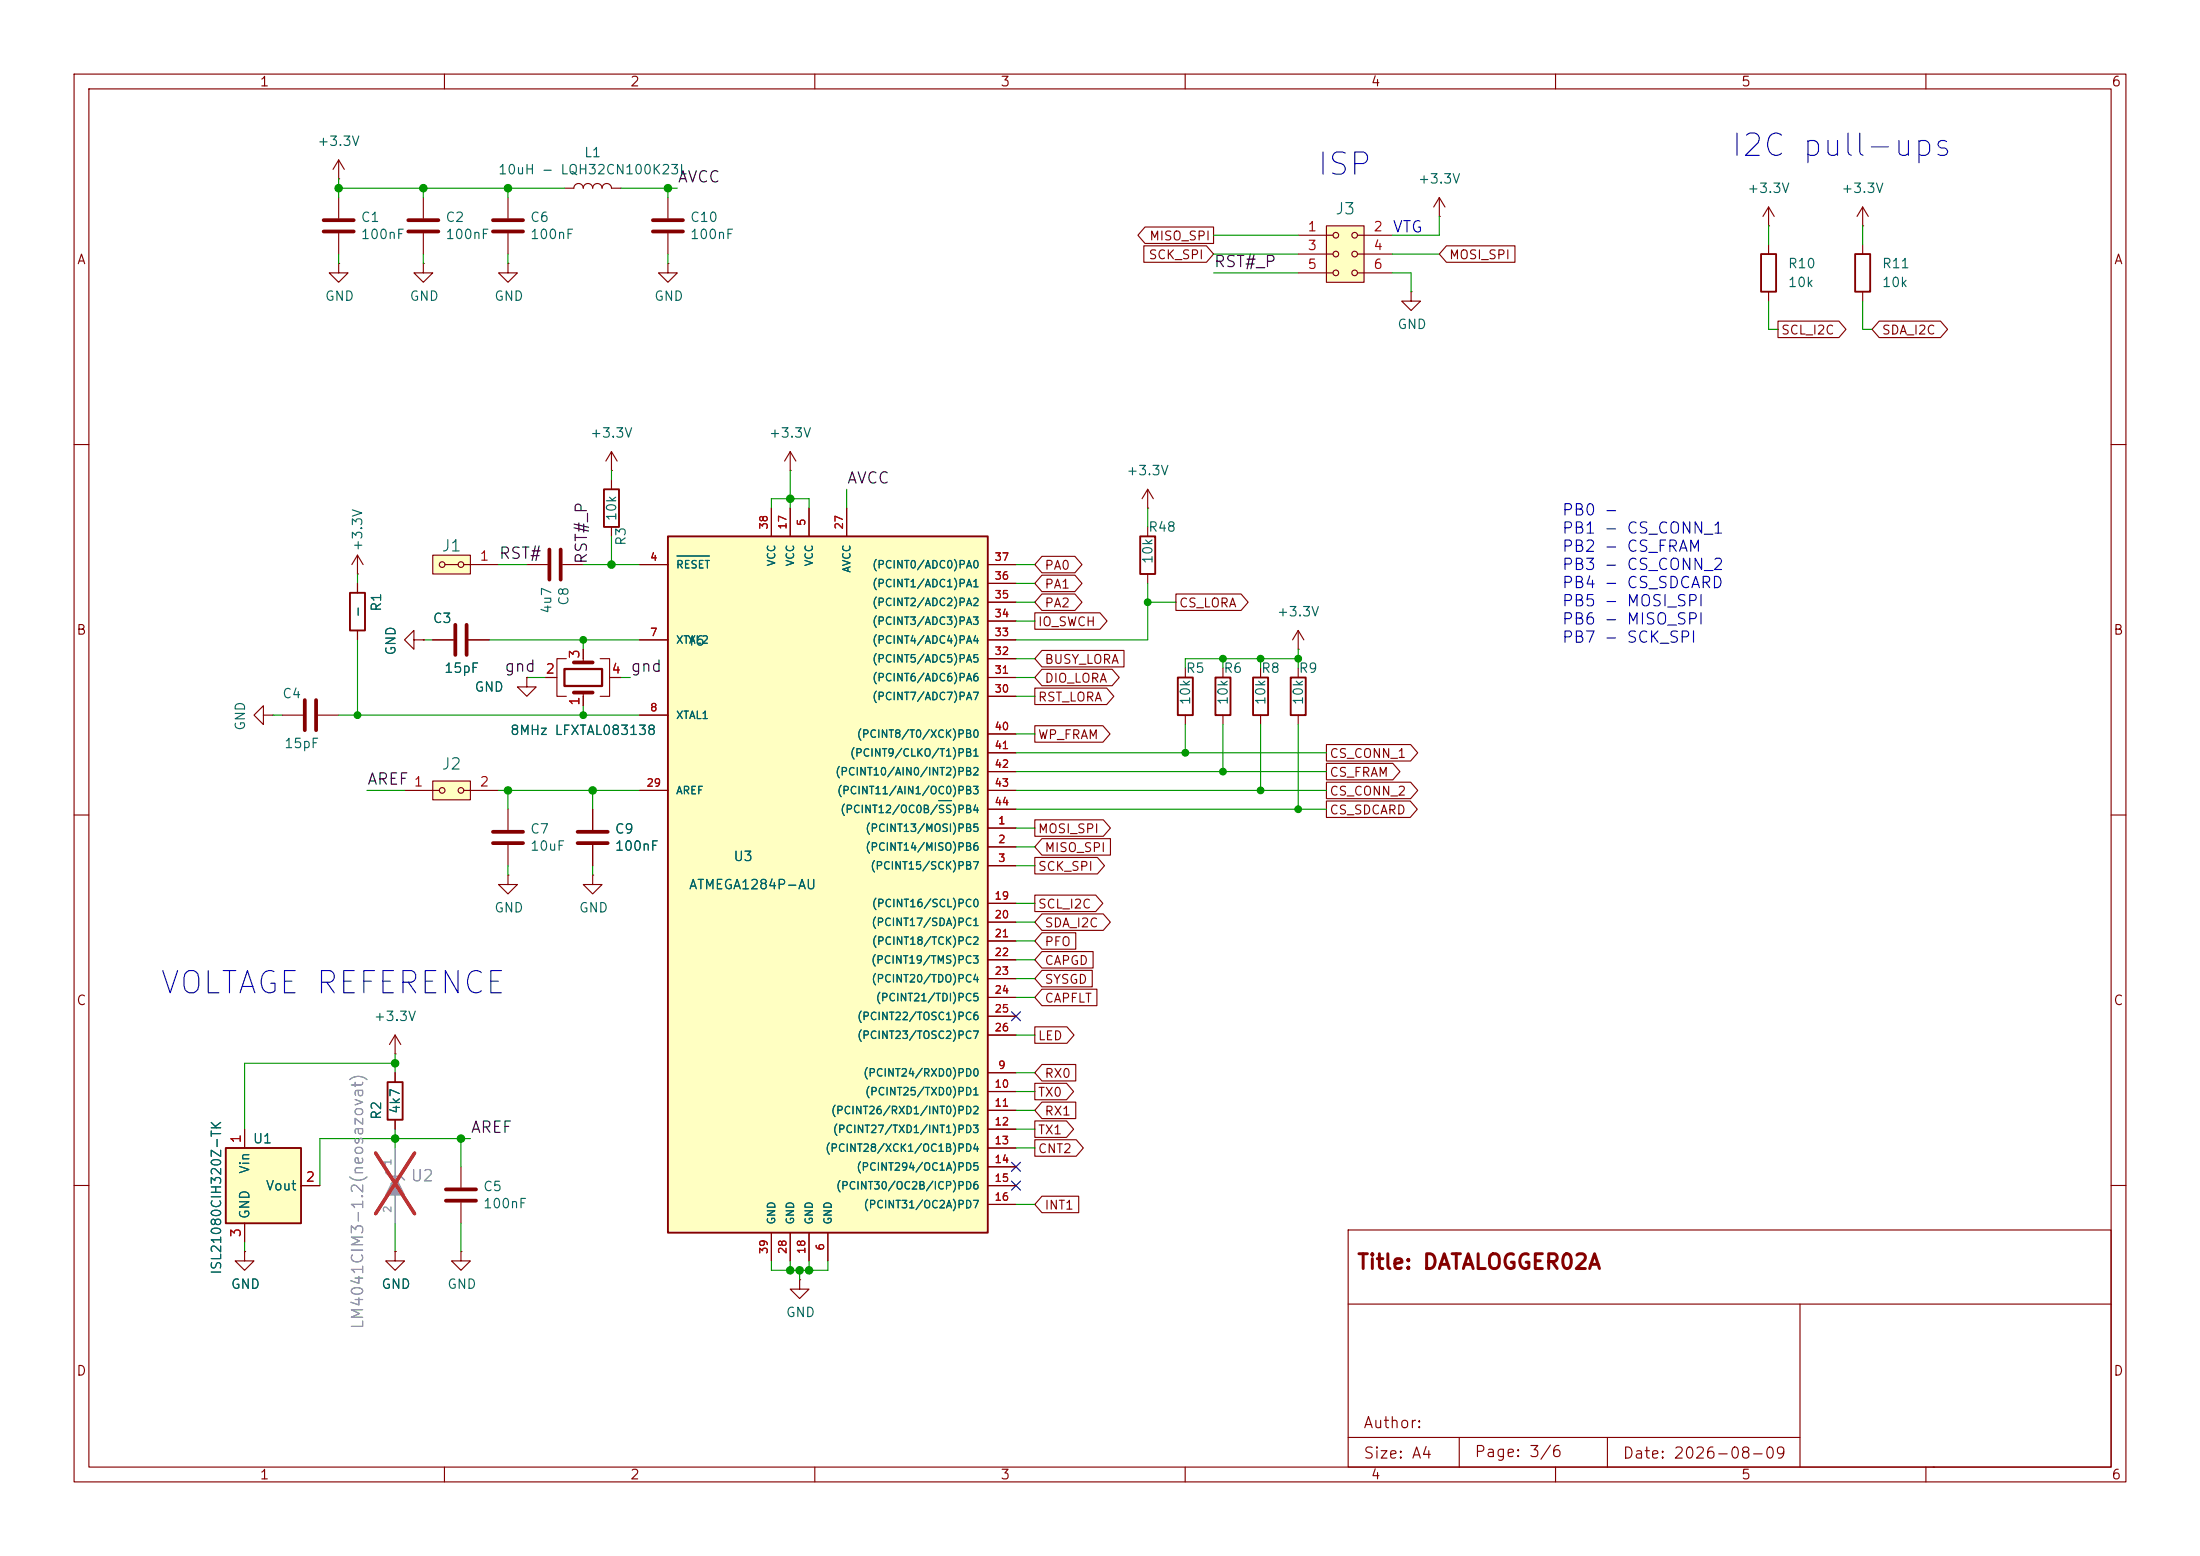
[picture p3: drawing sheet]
<svg xmlns="http://www.w3.org/2000/svg" width="297mm" height="210mm" viewBox="0 0 297 210" stroke-linecap="round" stroke-linejoin="round" font-family="sans-serif">
<g fill="none" stroke="#840000" stroke-width=".15">
<path d="M10 10h277v190h-277zM12 12h273v186h-273zM60 10v2M110 10v2M160 10v2M210 10v2M260 10v2M10 60h2M285 60h2M165.1 90.2v1.2M165.1 96.5v1.3M10 110h2"/>
<path d="M285 110h2M10 160h2M182 166h103v32h-103zM182 176h103M243 176v22M285 160h2M60 198v2M110 198v2M160 198v2M182 194h61M197 194v4M210 198v2"/>
<path d="M217 194v4M260 198v2M261 198h.1"/>
</g>
<path d="M164.1 91.4h2v5.1h-2z" fill="none" stroke="#840000" stroke-width=".25"/>
<path d="M53.3 158.8l1.3 2.5h-2.5z" fill="#9c9b98" stroke="#9c9b98" stroke-width=".15"/>
<path d="M52.1 158.2l.5 .6h1.5l.5 .5" fill="none" stroke="#9c9b98" stroke-width=".2"/>
<path d="M53.3 154.9v3.9M53.3 161.3v3.8" fill="none" stroke="#9c9b98" stroke-width=".15"/>
<path d="M50.7 155.6l5.3 8.2M56 155.6l-5.3 8.2" fill="none" stroke="#e12e31" stroke-width=".46"/>
<path d="M90.2 72.4h43.1v94h-43.1z" fill="#ffffc2"/>
<path d="M90.2 72.4h43.1v94h-43.1z" fill="none" stroke="#840000" stroke-width=".25"/>
<g fill="none" stroke="#840000" stroke-width=".15">
<path d="M90.2 35.6v1.2h1.2l-1.2 1.3-1.3-1.3h1.3M90.2 35.6h.1M90.2 26.7v2.8M90.2 31.5v2.8M48.3 77.5h.1M48.3 74.9l-.8 1.3M48.3 74.9l.7 1.3M48.3 74.9v2.6M86.4 76.2h3.8M104.1 68.6v3.8M106.7 68.6v3.8M109.2 68.6v3.8"/>
<path d="M114.3 68.6v3.8M133.3 76.2h3.9M133.3 78.7h3.9M86.4 86.4h3.8M86.4 96.5h3.8M133.3 86.4h3.9M133.3 94h3.9M133.3 91.4h3.9M133.3 88.9h3.9M133.3 83.8h3.9M133.3 81.3h3.9M133.3 99.1h3.9"/>
<path d="M80 118.1v1.3h1.3l-1.3 1.3-1.3-1.3h1.3M80 118.1h.1M86.4 106.7h3.8M133.3 111.8h3.9M133.3 114.3h3.9M133.3 116.8h3.9M133.3 106.7h3.9M133.3 101.6h3.9M133.3 104.1h3.9M133.3 109.2h3.9M133.3 121.9h3.9M133.3 124.5h3.9"/>
<path d="M133.3 127h3.9M133.3 129.5h3.9M133.3 132.1h3.9M133.3 134.6h3.9M133.3 137.2h3.9M133.3 139.7h3.9M62.2 157.5v2.8M133.3 144.8h3.9M133.3 147.3h3.9M133.3 149.9h3.9M133.3 152.4h3.9M133.3 154.9h3.9"/>
<path d="M133.3 157.5h3.9M53.3 168.9v1.3h1.3l-1.3 1.3-1.2-1.3h1.2M53.3 168.9h.1M62.2 168.9v1.3h1.3l-1.3 1.3-1.2-1.3h1.2M62.2 168.9h.1M62.2 162.3v2.8M104.1 166.4v3.8M106.7 166.4v3.8M109.2 166.4v3.8M111.8 166.4v3.8M133.3 160h3.9M133.3 162.6h3.9"/>
</g>
<path d="M91.4 75h4.4M126.7 108.1h1.8" fill="none" stroke="#006464" stroke-width=".15"/>
<path d="M88.1 29.7h4.1M88.1 31.2h4.1M60.2 160.5h4.1M60.2 162.1h4.1" fill="none" stroke="#840000" stroke-width=".51"/>
<path d="M58.4 74.9h5.1v2.6h-5.1z" fill="#ffffc2"/>
<g fill="none" stroke="#840000" stroke-width=".15">
<path d="M45.7 24.1h.1M45.7 21.6l-.7 1.3M45.7 21.6l.8 1.3M45.7 21.6v2.5M238.8 30.5h.1M238.8 27.9l-.8 1.3M238.8 27.9l.7 1.3M238.8 27.9v2.6M251.5 33v1.3M251.5 39.4v1.2M58.4 74.9h5.1v2.6h-5.1zM60.1 76.2h1.7"/>
<path d="M62.6 76.2h4.7M160 90.2v1.2M160 96.5v1.3"/>
<circle cx="59.7" cy="76.2" r=".38"/>
<circle cx="62.2" cy="76.2" r=".38"/>
</g>
<path d="M250.4 34.3h2.1v5.1h-2.1zM159 91.4h2v5.1h-2z" fill="none" stroke="#840000" stroke-width=".25"/>
<path d="M30.5 154.9h10.1v10.2h-10.1z" fill="#ffffc2"/>
<path d="M237.7 34.3h2.1v5.1h-2.1zM153.9 72.4h2.1v5.1h-2.1zM169.2 91.4h2v5.1h-2zM174.2 91.4h2.1v5.1h-2.1zM30.5 154.9h10.1v10.2h-10.1z" fill="none" stroke="#840000" stroke-width=".25"/>
<g fill="none" stroke="#840000" stroke-width=".15">
<path d="M45.7 26.7v2.8M45.7 31.5v2.8M57.1 35.6v1.2h1.3l-1.3 1.3-1.2-1.3h1.2M57.1 35.6h.1M57.1 26.7v2.8M57.1 31.5v2.8M68.6 35.6v1.2h1.2l-1.2 1.3-1.3-1.3h1.3M68.6 35.6h.1M194.3 29.2h.1M194.3 26.7l-.8 1.2M194.3 26.7l.8 1.2M194.3 26.7v2.5"/>
<path d="M238.8 33v1.3M238.8 39.4v1.2M251.5 30.5h.1M251.5 27.9l-.8 1.3M251.5 27.9l.7 1.3M251.5 27.9v2.6M154.9 68.6h.1M154.9 66l-.7 1.3M154.9 66l.8 1.3M154.9 66v2.6M154.9 71.1v1.3M154.9 77.5v1.2"/>
<path d="M35.6 96.5v-1.2l-1.3 1.2 1.3 1.3v-1.3h1.2M36.8 96.5h.1M38.1 96.5h2.8M42.9 96.5h2.8M73.7 91.4h1.5M76.5 88.9h-1.3v5.1h1.3M78.7 87.6v1.8M78.7 93.5v1.8M81 88.9h1.3v5.1h-1.3M82.3 91.4h1.5M170.2 90.2v1.2M170.2 96.5v1.3"/>
<path d="M175.3 87.6h.1M175.3 85.1v2.5M175.3 90.2v1.2M175.3 96.5v1.3M175.3 85.1l-.8 1.3M175.3 85.1l.7 1.3M68.6 118.1v1.3h1.2l-1.2 1.3-1.3-1.3h1.3M68.6 118.1h.1M53.3 139.7l-.7 1.3M53.3 139.7l.8 1.3M53.3 139.7v2.5M33 152.4v2.5"/>
<path d="M53.3 142.2h.1M33 168.9v1.3h1.3l-1.3 1.3-1.3-1.3h1.3M33 168.9h.1M33 165.1v2.5M40.6 160h2.6"/>
</g>
<path d="M43.7 29.7h4.1M43.7 31.2h4.1M55.1 29.7h4.1M55.1 31.2h4.1M41.1 94.5v4.1M42.7 94.5v4.1M77.5 93.5h2.5M77.5 89.4h2.5" fill="none" stroke="#840000" stroke-width=".51"/>
<path d="M76.2 90.3h5.1v2.3h-5.1z" fill="none" stroke="#840000" stroke-width=".3"/>
<path d="M58.4 105.4h5.1v2.6h-5.1z" fill="#ffffc2"/>
<g fill="none" stroke="#840000" stroke-width=".15">
<path d="M190.5 39.4v1.2h1.3l-1.3 1.3-1.3-1.3h1.3M190.5 39.4h.1M82.5 63.5h.1M82.5 61l-.7 1.2M82.5 61l.8 1.2M82.5 61v2.5M82.5 64.8v1.2M82.5 71.1v1.3M55.9 86.4v-1.3l-1.3 1.3 1.3 1.2v-1.2h1.2M57.1 86.4h.1M58.4 86.4h2.8M63.2 86.4h2.8"/>
<path d="M54.6 106.7h4.7M58.4 105.4h5.1v2.6h-5.1zM62.6 106.7h4.7M107.9 172.7v1.3h1.3l-1.3 1.3-1.2-1.3h1.2M107.9 172.7h.1"/>
<circle cx="59.7" cy="106.7" r=".38"/>
<circle cx="62.2" cy="106.7" r=".38"/>
</g>
<path d="M81.5 66h2.1v5.1h-2.1z" fill="none" stroke="#840000" stroke-width=".25"/>
<path d="M61.5 84.3v4.1M63 84.3v4.1" fill="none" stroke="#840000" stroke-width=".51"/>
<path d="M179.1 30.5h5v7.6h-5z" fill="#ffffc2"/>
<g fill="none" stroke="#840000" stroke-width=".15">
<path d="M45.7 35.6v1.2h1.3l-1.3 1.3-1.3-1.3h1.3M45.7 35.6h.1M68.6 26.7v2.8M68.6 31.5v2.8M76.2 25.4h1.3a.64 .64 0 0 1 .6-.6 .64 .64 0 0 1 .6 .6 .64 .64 0 0 1 .7-.6 .64 .64 0 0 1 .6 .6 .64 .64 0 0 1 .6-.6 .64 .64 0 0 1 .7 .6 .64 .64 0 0 1 .6-.6 .64 .64 0 0 1 .6 .6h1.3M154.4 33.2h8.5l.9 1.1-.9 1.1h-8.5zM154.6 30.6h9.2v2.3h-9.2l-1-1.1zM175.3 31.8h4.7M175.3 34.3h4.7M175.3 36.8h4.7M179.1 30.5h5v7.6h-5zM183.3 31.8h4.7"/>
<path d="M183.3 34.3h4.7M183.3 36.8h4.7M195.3 33.2h9.2v2.2h-9.2l-1-1.1zM240 43.3h8.3l.9 1.2-.9 1.1h-8.3zM253.7 43.3h8.3l.9 1.2-.9 1.1h-8.3l-1-1.1zM48.3 78.7v1.3M71.1 76.2h2.8M75.9 76.2h2.8M86.4 76.2h3.8M104.1 68.6v3.8M106.7 63.5h.1M106.7 61l-.8 1.2"/>
<path d="M106.7 61l.7 1.2M106.7 61v2.5M106.7 68.6v3.8M109.2 68.6v3.8M114.3 68.6v3.8M133.3 76.2h3.9M133.3 78.7h3.9M140.7 75.1h4.4l1 1.1-1 1.1h-4.4l-1-1.1zM140.7 77.6h4.4l1 1.1-1 1.2h-4.4l-1-1.2zM48.3 85.1v1.3M57.1 86.4h.1M58.4 86.4h2.8"/>
<path d="M63.2 86.4h2.8M71.1 91.4v1.3h1.3l-1.3 1.3-1.3-1.3h1.3M71.1 91.4h.1M73.7 91.4h1.2M78.7 87.6v1.3M78.7 94v1.3M82.5 91.4h1.3M86.4 86.4h3.8M86.4 96.5h3.8M133.3 91.4h3.9M133.3 86.4h3.9M133.3 94h3.9"/>
<path d="M133.3 88.9h3.9M133.3 83.8h3.9M133.3 81.3h3.9M133.3 99.1h3.9M139.7 82.7h8.8l1 1.1-1 1.1h-8.8zM139.7 92.9h9.7l1 1.1-1 1.1h-9.7zM139.7 97.9h9.2l1 1.2-1 1.1h-9.2zM140.7 80.2h4.4l1 1.1-1 1.1h-4.4l-1-1.1zM140.7 87.8h11v2.2h-11l-1-1.1zM140.7 90.3h9.4l1 1.1-1 1.2h-9.4l-1-1.2zM158.7 80.2h8.8l1 1.1-1 1.1h-8.8zM68.6 109.2v2.8"/>
<path d="M68.6 114v2.8M80 109.2v2.8M80 114v2.8M86.4 106.7h3.8M133.3 111.8h3.9M133.3 114.3h3.9M133.3 116.8h3.9M133.3 106.7h3.9M133.3 101.6h3.9M133.3 104.1h3.9M133.3 109.2h3.9M139.7 110.6h9.3l.9 1.2-.9 1.1h-9.3z"/>
<path d="M139.7 115.7h8.5l.9 1.1-.9 1.2h-8.5zM140.7 113.2h9.2v2.2h-9.2l-1-1.1zM179.1 100.5h11.3l1 1.1-1 1.1h-11.3zM179.1 103h8.9l1 1.1-1 1.2h-8.9zM179.1 108.1h11.3l.9 1.1-.9 1.1h-11.3zM179.1 105.6h11.3l1 1.1-1 1.1h-11.3zM133.3 121.9h3.9M133.3 124.5h3.9M133.3 127h3.9M133.3 129.5h3.9M133.3 132.1h3.9M133.3 134.6h3.9"/>
<path d="M133.3 137.2h3.9M133.3 139.7h3.9M139.7 120.8h8.2l1 1.1-1 1.1h-8.2zM139.7 138.6h4.3l1 1.1-1 1.1h-4.3zM140.7 131h6.8v2.2h-6.8l-1-1.1zM140.7 133.5h7.4v2.2h-7.4l-1-1.1zM140.7 128.4h6.9v2.3h-6.9l-1-1.2zM140.7 123.3h8.2l1 1.2-1 1.1h-8.2l-1-1.1zM140.7 125.9h4.5v2.2h-4.5l-1-1.1zM33 152.4v2.5M53.3 144.8v1.3M53.3 151.1v1.3"/>
<path d="M133.3 144.8h3.9M133.3 147.3h3.9M133.3 149.9h3.9M133.3 152.4h3.9M133.3 154.9h3.9M133.3 157.5h3.9M139.7 146.2h4.3l.9 1.1-.9 1.1h-4.3zM139.7 153.8h5.6l1 1.1-1 1.2h-5.6zM139.7 151.3h4.3l.9 1.1-.9 1.1h-4.3zM140.7 148.7h4.5v2.3h-4.5l-1-1.1zM140.7 143.7h4.5v2.2h-4.5l-1-1.1zM33 168.9h.1"/>
<path d="M33 165.1v2.5M40.6 160h2.6M53.3 168.9h.1M104.1 166.4v3.8M106.7 166.4v3.8M109.2 166.4v3.8M111.8 166.4v3.8M133.3 160h3.9M133.3 162.6h3.9M140.7 161.4h4.9v2.3h-4.9l-1-1.1z"/>
<circle cx="180.3" cy="31.8" r=".38"/>
<circle cx="180.3" cy="36.8" r=".38"/>
<circle cx="180.3" cy="34.3" r=".38"/>
<circle cx="182.9" cy="34.3" r=".38"/>
<circle cx="182.9" cy="31.8" r=".38"/>
<circle cx="182.9" cy="36.8" r=".38"/>
</g>
<path d="M47.2 80h2.1v5.1h-2.1zM52.3 146.1h2.1v5h-2.1z" fill="none" stroke="#840000" stroke-width=".25"/>
<path d="M66.5 29.7h4.1M66.5 31.2h4.1M74.2 74.2v4M75.7 74.2v4M66.5 112.3h4.1M66.5 113.8h4.1M78 112.3h4M78 113.8h4" fill="none" stroke="#840000" stroke-width=".51"/>
<g fill="none" stroke="#009600" stroke-width=".15">
<path d="M45.7 24.1v2.6M45.7 34.3v1.3M45.7 25.4h30.5M57.1 25.4v1.3M57.1 34.3v1.3M68.6 25.4v1.3M68.6 34.3v1.3M83.8 25.4h7.6M90.2 25.4v1.3M90.2 34.3v1.3M163.8 31.8h11.5M163.8 34.3h11.5"/>
<path d="M163.8 36.8h11.5M188 34.3h6.3M188 36.8h2.5v2.6M194.3 29.2v2.6h-6.3M238.8 30.5v2.5M251.5 30.5v2.5M238.8 40.6v3.9h1.2M251.5 40.6v3.9h1.2M48.3 77.5v1.2M67.3 76.2h3.8M78.7 76.2h7.7M82.5 63.5v1.3"/>
<path d="M82.5 72.4v3.8M104.1 68.6v-1.3h5.1v1.3M106.7 63.5v5.1M114.3 66v2.6M137.2 76.2h2.5M137.2 78.7h2.5M154.9 78.7v7.7h-17.7M154.9 68.6v2.5M36.8 96.5h1.3M45.7 96.5h40.7M48.3 86.4v10.1M57.1 86.4h1.3"/>
<path d="M66 86.4h20.4M71.1 91.4h2.6M78.7 86.4v1.2M78.7 95.3v1.2M83.8 91.4h1.3M137.2 91.4h2.5M137.2 99.1h2.5M137.2 94h2.5M137.2 83.8h2.5M137.2 88.9h2.5M137.2 81.3h2.5M154.9 81.3h3.8"/>
<path d="M160 97.8v3.8M165.1 88.9v1.3M165.1 97.8v6.3M170.2 88.9v1.3M170.2 97.8v8.9M175.3 87.6v2.6M175.3 97.8v11.4M175.3 88.9h-15.3v1.3M49.5 106.7h5.1M67.3 106.7h19.1M68.6 106.7v2.5M68.6 116.8v1.3"/>
<path d="M80 106.7v2.5M80 116.8v1.3M137.2 106.7h41.9M137.2 116.8h2.5M137.2 111.8h2.5M137.2 101.6h41.9M137.2 114.3h2.5M137.2 109.2h41.9M137.2 104.1h41.9M137.2 134.6h2.5M137.2 139.7h2.5M137.2 132.1h2.5"/>
<path d="M137.2 127h2.5M137.2 129.5h2.5M137.2 124.5h2.5M137.2 121.9h2.5M53.3 142.2v2.6M53.3 152.4v2.5M53.3 143.5h-20.3v8.9M62.2 153.7v3.8M63.5 153.7h-20.3v6.3M137.2 154.9h2.5M137.2 147.3h2.5M137.2 144.8h2.5"/>
<path d="M137.2 152.4h2.5M137.2 149.9h2.5M33 167.6v1.3M53.3 165.1v3.8M62.2 165.1v3.8M104.1 170.2v1.3h7.7v-1.3M106.7 170.2v1.3M107.9 171.5v1.2M109.2 170.2v1.3M137.2 162.6h2.5"/>
</g>
<path d="M136.6 136.6l1.2 1.2M137.8 136.6l-1.2 1.2M136.6 159.4l1.2 1.2M136.6 156.9l1.2 1.2M137.8 159.4l-1.2 1.2M137.8 156.9l-1.2 1.2" fill="none" stroke="#000084" stroke-width=".15"/>
<path d="M53.3 154.9v3.9M53.3 161.3v3.8" fill="none" stroke="#9c9b98" stroke-width=".15"/>
<path d="M50.7 155.6l5.3 8.2M56 155.6l-5.3 8.2" fill="none" stroke="#e12e31" stroke-width=".46"/>
<path d="M91.4 75h4.4M126.7 108.1h1.8" fill="none" stroke="#006464" stroke-width=".15"/>
<g fill="#009600" stroke="#009600" stroke-width=".14">
<circle cx="57.2" cy="25.4" r=".51"/>
<circle cx="106.7" cy="67.3" r=".51"/>
<circle cx="68.6" cy="25.4" r=".51"/>
<circle cx="90.2" cy="25.4" r=".51"/>
<circle cx="82.6" cy="76.2" r=".51"/>
<circle cx="45.7" cy="25.4" r=".51"/>
<circle cx="160" cy="101.6" r=".46"/>
<circle cx="165.1" cy="104.1" r=".46"/>
<circle cx="170.2" cy="106.7" r=".46"/>
<circle cx="175.3" cy="88.9" r=".46"/>
<circle cx="53.3" cy="143.5" r=".51"/>
<circle cx="62.2" cy="153.7" r=".51"/>
<circle cx="53.3" cy="153.7" r=".51"/>
<circle cx="170.2" cy="88.9" r=".46"/>
<circle cx="165.1" cy="88.9" r=".46"/>
<circle cx="154.9" cy="81.3" r=".46"/>
<circle cx="78.7" cy="96.5" r=".46"/>
<circle cx="68.6" cy="106.7" r=".51"/>
<circle cx="80" cy="106.7" r=".51"/>
<circle cx="78.7" cy="86.4" r=".46"/>
<circle cx="48.3" cy="96.5" r=".46"/>
<circle cx="175.3" cy="109.2" r=".46"/>
<circle cx="109.2" cy="171.5" r=".51"/>
<circle cx="106.7" cy="171.5" r=".51"/>
<circle cx="108" cy="171.5" r=".51"/>
</g>
<g font-size="3" fill="#0000c2">
<text x="233.5" y="21.9">I2C pull-ups</text>
<text x="177.6" y="24.4">ISP</text>
<text x="21.4" y="134.9">VOLTAGE REFERENCE</text>
</g>
<text font-size="2" fill="#840000" x="183.1" y="171.8">Title: DATALOGGER02A</text>
<g font-size="1.5" fill="#0f0f0f">
<text x="91.4" y="25">AVCC</text>
<text x="163.8" y="36.4">RST#_P</text>
<text x="114.2" y="65.7">AVCC</text>
<text x="67.3" y="75.8">RST#</text>
<text x="79.6" y="76.3" transform="rotate(-90 79.6 76.3)">RST#_P</text>
<text x="68" y="91.1">gnd</text>
<text x="85" y="91.1">gnd</text>
<text x="49.5" y="106.3">AREF</text>
<text x="63.4" y="153.3">AREF</text>
</g>
<g font-size="1.5" fill="#006464">
<text x="180.2" y="29.3">J3</text>
<text x="59.5" y="74.8">J1</text>
<text x="59.5" y="104.3">J2</text>
</g>
<g font-size="1.5" fill="#0000c2">
<text x="187.9" y="31.8">VTG</text>
<text x="210.8" y="70">PB0 -</text>
<text x="210.8" y="72.4">PB1 - CS_CONN_1</text>
<text x="210.8" y="74.9">PB2 - CS_FRAM</text>
<text x="210.8" y="77.3">PB3 - CS_CONN_2</text>
<text x="210.8" y="79.8">PB4 - CS_SDCARD</text>
<text x="210.8" y="82.2">PB5 - MOSI_SPI</text>
<text x="210.8" y="84.7">PB6 - MISO_SPI</text>
<text x="210.8" y="87.1">PB7 - SCK_SPI</text>
</g>
<g font-size="1.5" fill="#939391">
<text x="55.3" y="159.8">U2</text>
<text x="49.4" y="179.5" transform="rotate(-90 49.4 179.5)">LM4041CIM3-1.2(neosazovat)</text>
</g>
<g font-size="1.5" fill="#840000">
<text x="184" y="193.1">Author:</text>
<text x="184" y="197.2">Size: A4</text>
<text x="199" y="197">Page: 3/6</text>
<text x="219" y="197.2">Date: 2026-08-09</text>
</g>
<g font-size="1.3" fill="#840000">
<text x="35" y="12">1</text>
<text x="85" y="12">2</text>
<text x="135" y="12">3</text>
<text x="185" y="12">4</text>
<text x="235" y="12">5</text>
<text x="285" y="12">6</text>
<text x="10.3" y="36">A</text>
<text x="285.3" y="36">A</text>
<text x="10.2" y="86">B</text>
<text x="285.2" y="86">B</text>
<text x="10.2" y="136">C</text>
<text x="285.2" y="136">C</text>
<text x="10.2" y="186">D</text>
<text x="285.2" y="186">D</text>
<text x="35" y="200">1</text>
<text x="85" y="200">2</text>
<text x="135" y="200">3</text>
<text x="185" y="200">4</text>
<text x="235" y="200">5</text>
<text x="285" y="200">6</text>
</g>
<g font-size="1.3" fill="#006464">
<text x="42.8" y="20">+3.3V</text>
<text x="67.2" y="23.8">10uH - LQH32CN100K23L</text>
<text x="78.8" y="21.5">L1</text>
<text x="191.3" y="25.1">+3.3V</text>
<text x="235.8" y="26.4">+3.3V</text>
<text x="248.5" y="26.4">+3.3V</text>
<text x="48.6" y="30.3">C1</text>
<text x="48.6" y="32.6">100nF</text>
<text x="60.1" y="30.3">C2</text>
<text x="60.1" y="32.6">100nF</text>
<text x="71.5" y="30.3">C6</text>
<text x="71.5" y="32.6">100nF</text>
<text x="93.1" y="30.3">C10</text>
<text x="93.1" y="32.6">100nF</text>
<text x="43.8" y="40.9">GND</text>
<text x="55.2" y="40.9">GND</text>
<text x="66.6" y="40.9">GND</text>
<text x="88.2" y="40.9">GND</text>
<text x="241.3" y="36.5">R10</text>
<text x="241.3" y="39.1">10k</text>
<text x="254" y="36.5">R11</text>
<text x="254" y="39.1">10k</text>
<text x="188.6" y="44.7">GND</text>
<text x="79.6" y="59.4">+3.3V</text>
<text x="103.7" y="59.4">+3.3V</text>
<text x="152" y="64.5">+3.3V</text>
<text x="83.5" y="70.4" transform="rotate(-90 83.5 70.4)">10k</text>
<text x="49.2" y="74.5" transform="rotate(-90 49.2 74.5)">+3.3V</text>
<text x="84.8" y="73.8" transform="rotate(-90 84.8 73.8)">R3</text>
<text x="154.9" y="72.1">R48</text>
<text x="155.9" y="76.2" transform="rotate(-90 155.9 76.2)">10k</text>
<text x="49.2" y="83.5" transform="rotate(-90 49.2 83.5)">-</text>
<text x="51.8" y="82.6" transform="rotate(-90 51.8 82.6)">R1</text>
<text x="74.8" y="82.9" transform="rotate(-90 74.8 82.9)">4u7</text>
<text x="77.1" y="81.8" transform="rotate(-90 77.1 81.8)">C8</text>
<text x="172.3" y="83.5">+3.3V</text>
<text x="53.7" y="88.5" transform="rotate(-90 53.7 88.5)">GND</text>
<text x="58.3" y="84.4">C3</text>
<text x="92.7" y="87.5">Y6</text>
<text x="38" y="94.6">C4</text>
<text x="59.9" y="91.1">15pF</text>
<text x="64" y="93.7">GND</text>
<text x="160" y="91.1">R5</text>
<text x="161" y="95.3" transform="rotate(-90 161 95.3)">10k</text>
<text x="165.1" y="91.1">R6</text>
<text x="166.1" y="95.3" transform="rotate(-90 166.1 95.3)">10k</text>
<text x="170.2" y="91.1">R8</text>
<text x="171.1" y="95.3" transform="rotate(-90 171.1 95.3)">10k</text>
<text x="175.2" y="91.1">R9</text>
<text x="176.2" y="95.3" transform="rotate(-90 176.2 95.3)">10k</text>
<text x="33.4" y="98.7" transform="rotate(-90 33.4 98.7)">GND</text>
<text x="38.3" y="101.3">15pF</text>
<text x="68.8" y="99.5">8MHz LFXTAL083138</text>
<text x="71.5" y="112.8">C7</text>
<text x="82.9" y="112.8">C9</text>
<text x="71.5" y="115.1">10uF</text>
<text x="82.9" y="115.1">100nF</text>
<text x="98.9" y="116.5">U3</text>
<text x="66.6" y="123.5">GND</text>
<text x="78.1" y="123.5">GND</text>
<text x="92.9" y="120.3">ATMEGA1284P-AU</text>
<text x="50.4" y="138.1">+3.3V</text>
<text x="34.1" y="154.6">U1</text>
<text x="51.8" y="151.2" transform="rotate(-90 51.8 151.2)">R2</text>
<text x="54.3" y="150.4" transform="rotate(-90 54.3 150.4)">4k7</text>
<text x="34" y="158.5" transform="rotate(-90 34 158.5)">Vin</text>
<text x="35.8" y="161">Vout</text>
<text x="65.1" y="161.1">C5</text>
<text x="34" y="164.6" transform="rotate(-90 34 164.6)">GND</text>
<text x="65.1" y="163.4">100nF</text>
<text x="30.2" y="172.1" transform="rotate(-90 30.2 172.1)">ISL21080CIH320Z-TK</text>
<text x="31.1" y="174.3">GND</text>
<text x="51.4" y="174.3">GND</text>
<text x="60.3" y="174.3">GND</text>
<text x="106" y="178.1">GND</text>
</g>
<g font-size="1.3" fill="#a90000">
<text x="176.4" y="31.5">1</text>
<text x="176.4" y="34.1">3</text>
<text x="185.3" y="31.5">2</text>
<text x="185.3" y="34.1">4</text>
<text x="176.4" y="36.6">5</text>
<text x="185.3" y="36.6">6</text>
<text x="64.7" y="76">1</text>
<text x="78.5" y="89" transform="rotate(-90 78.5 89)">3</text>
<text x="73.6" y="91.2">2</text>
<text x="78.5" y="95.3" transform="rotate(-90 78.5 95.3)">1</text>
<text x="82.5" y="91.2">4</text>
<text x="55.8" y="106.5">1</text>
<text x="64.7" y="106.5">2</text>
<text x="32.8" y="154.4" transform="rotate(-90 32.8 154.4)">1</text>
<text x="41.2" y="159.8">2</text>
<text x="32.8" y="167.1" transform="rotate(-90 32.8 167.1)">3</text>
</g>
<g font-size="1.2" fill="#840000">
<text x="155" y="35.3">SCK_SPI</text>
<text x="155.1" y="32.7">MISO_SPI</text>
<text x="195.6" y="35.3">MOSI_SPI</text>
<text x="240.4" y="45.4">SCL_I2C</text>
<text x="254" y="45.4">SDA_I2C</text>
<text x="140.9" y="77.2">PA0</text>
<text x="140.9" y="79.7">PA1</text>
<text x="140.9" y="82.3">PA2</text>
<text x="159.1" y="82.3">CS_LORA</text>
<text x="140" y="84.8">IO_SWCH</text>
<text x="140.9" y="89.9">BUSY_LORA</text>
<text x="140" y="95">RST_LORA</text>
<text x="140.9" y="92.4">DIO_LORA</text>
<text x="140" y="100.1">WP_FRAM</text>
<text x="179.4" y="102.6">CS_CONN_1</text>
<text x="179.4" y="105.1">CS_FRAM</text>
<text x="179.4" y="107.7">CS_CONN_2</text>
<text x="140" y="112.8">MOSI_SPI</text>
<text x="179.4" y="110.2">CS_SDCARD</text>
<text x="140" y="117.8">SCK_SPI</text>
<text x="140.9" y="115.3">MISO_SPI</text>
<text x="140" y="122.9">SCL_I2C</text>
<text x="140.9" y="125.5">SDA_I2C</text>
<text x="140.9" y="130.5">CAPGD</text>
<text x="140.9" y="128">PFO</text>
<text x="140.9" y="133.1">SYSGD</text>
<text x="140.9" y="135.6">CAPFLT</text>
<text x="140" y="140.7">LED</text>
<text x="140" y="148.3">TX0</text>
<text x="140.9" y="145.8">RX0</text>
<text x="140" y="155.9">CNT2</text>
<text x="140" y="153.4">TX1</text>
<text x="140.9" y="150.9">RX1</text>
<text x="140.9" y="163.6">INT1</text>
</g>
<g font-size="1" fill="#a90000">
<text x="103.9" y="71.6" transform="rotate(-90 103.9 71.6)">38</text>
<text x="106.4" y="71.6" transform="rotate(-90 106.4 71.6)">17</text>
<text x="109" y="71.1" transform="rotate(-90 109 71.1)">5</text>
<text x="114" y="71.6" transform="rotate(-90 114 71.6)">27</text>
<text x="87.7" y="75.9">4</text>
<text x="134.2" y="75.9">37</text>
<text x="134.2" y="83.6">34</text>
<text x="134.2" y="81">35</text>
<text x="134.2" y="78.5">36</text>
<text x="87.7" y="86.1">7</text>
<text x="134.2" y="88.6">32</text>
<text x="134.2" y="86.1">33</text>
<text x="134.2" y="93.7">30</text>
<text x="134.2" y="91.2">31</text>
<text x="87.7" y="96.3">8</text>
<text x="134.2" y="98.8">40</text>
<text x="134.2" y="101.3">41</text>
<text x="87.2" y="106.4">29</text>
<text x="134.2" y="103.9">42</text>
<text x="134.2" y="106.4">43</text>
<text x="134.2" y="109">44</text>
<text x="134.7" y="111.5">1</text>
<text x="134.7" y="114">2</text>
<text x="134.7" y="116.6">3</text>
<text x="134.2" y="121.7">19</text>
<text x="134.2" y="124.2">20</text>
<text x="134.2" y="126.7">21</text>
<text x="134.2" y="129.3">22</text>
<text x="134.2" y="131.8">23</text>
<text x="134.2" y="134.4">24</text>
<text x="134.2" y="136.9">25</text>
<text x="134.2" y="139.4">26</text>
<text x="134.2" y="147.1">10</text>
<text x="134.2" y="149.6">11</text>
<text x="134.7" y="144.5">9</text>
<text x="134.2" y="152.1">12</text>
<text x="134.2" y="154.7">13</text>
<text x="134.2" y="157.2">14</text>
<text x="134.2" y="159.8">15</text>
<text x="134.2" y="162.3">16</text>
<text x="103.9" y="169.3" transform="rotate(-90 103.9 169.3)">39</text>
<text x="106.4" y="169.3" transform="rotate(-90 106.4 169.3)">28</text>
<text x="109" y="169.3" transform="rotate(-90 109 169.3)">18</text>
<text x="111.5" y="168.9" transform="rotate(-90 111.5 168.9)">6</text>
</g>
<g font-size="1" fill="#006464">
<text x="91.2" y="77">RESET</text>
<text x="104.9" y="76.5" transform="rotate(-90 104.9 76.5)">VCC</text>
<text x="107.4" y="76.5" transform="rotate(-90 107.4 76.5)">VCC</text>
<text x="110" y="76.5" transform="rotate(-90 110 76.5)">VCC</text>
<text x="115.1" y="77.4" transform="rotate(-90 115.1 77.4)">AVCC</text>
<text x="117.7" y="77">(PCINT0/ADC0)PA0</text>
<text x="117.7" y="82">(PCINT2/ADC2)PA2</text>
<text x="117.7" y="79.5">(PCINT1/ADC1)PA1</text>
<text x="91.2" y="87.1">XTAL2</text>
<text x="117.7" y="89.7">(PCINT5/ADC5)PA5</text>
<text x="117.7" y="87.1">(PCINT4/ADC4)PA4</text>
<text x="117.7" y="84.6">(PCINT3/ADC3)PA3</text>
<text x="117.7" y="94.7">(PCINT7/ADC7)PA7</text>
<text x="117.7" y="92.2">(PCINT6/ADC6)PA6</text>
<text x="91.2" y="97.3">XTAL1</text>
<text x="115.6" y="99.8">(PCINT8/T0/XCK)PB0</text>
<text x="91.2" y="107.4">AREF</text>
<text x="112.7" y="104.9">(PCINT10/AIN0/INT2)PB2</text>
<text x="112.9" y="107.4">(PCINT11/AIN1/OC0)PB3</text>
<text x="114.7" y="102.4">(PCINT9/CLKO/T1)PB1</text>
<text x="113.4" y="110">(PCINT12/OC0B/SS)PB4</text>
<text x="116.7" y="112.5">(PCINT13/MOSI)PB5</text>
<text x="116.7" y="115.1">(PCINT14/MISO)PB6</text>
<text x="117.4" y="117.6">(PCINT15/SCK)PB7</text>
<text x="117.6" y="125.2">(PCINT17/SDA)PC1</text>
<text x="117.6" y="122.7">(PCINT16/SCL)PC0</text>
<text x="117.5" y="130.3">(PCINT19/TMS)PC3</text>
<text x="117.6" y="127.8">(PCINT18/TCK)PC2</text>
<text x="115.6" y="137.9">(PCINT22/TOSC1)PC6</text>
<text x="117.6" y="132.8">(PCINT20/TDO)PC4</text>
<text x="118.2" y="135.4">(PCINT21/TDI)PC5</text>
<text x="115.6" y="140.5">(PCINT23/TOSC2)PC7</text>
<text x="116.5" y="145.5">(PCINT24/RXD0)PD0</text>
<text x="116.7" y="148.1">(PCINT25/TXD0)PD1</text>
<text x="111.3" y="155.7">(PCINT28/XCK1/OC1B)PD4</text>
<text x="112.1" y="150.6">(PCINT26/RXD1/INT0)PD2</text>
<text x="112.3" y="153.2">(PCINT27/TXD1/INT1)PD3</text>
<text x="112.8" y="160.8">(PCINT30/OC2B/ICP)PD6</text>
<text x="115.5" y="158.2">(PCINT294/OC1A)PD5</text>
<text x="104.9" y="165.4" transform="rotate(-90 104.9 165.4)">GND</text>
<text x="107.4" y="165.4" transform="rotate(-90 107.4 165.4)">GND</text>
<text x="110" y="165.4" transform="rotate(-90 110 165.4)">GND</text>
<text x="112.5" y="165.4" transform="rotate(-90 112.5 165.4)">GND</text>
<text x="116.5" y="163.3">(PCINT31/OC2A)PD7</text>
</g>
<g font-size="1" fill="#a5a4a2">
<text x="53.1" y="157.4" transform="rotate(-90 53.1 157.4)">1</text>
<text x="53.1" y="163.8" transform="rotate(-90 53.1 163.8)">2</text>
</g>
<g font-size="1" fill="#939391">
<text x="54.1" y="161" transform="rotate(-90 54.1 161)">K</text>
<text x="54.1" y="160.3" transform="rotate(-90 54.1 160.3)">A</text>
</g>
</svg>
